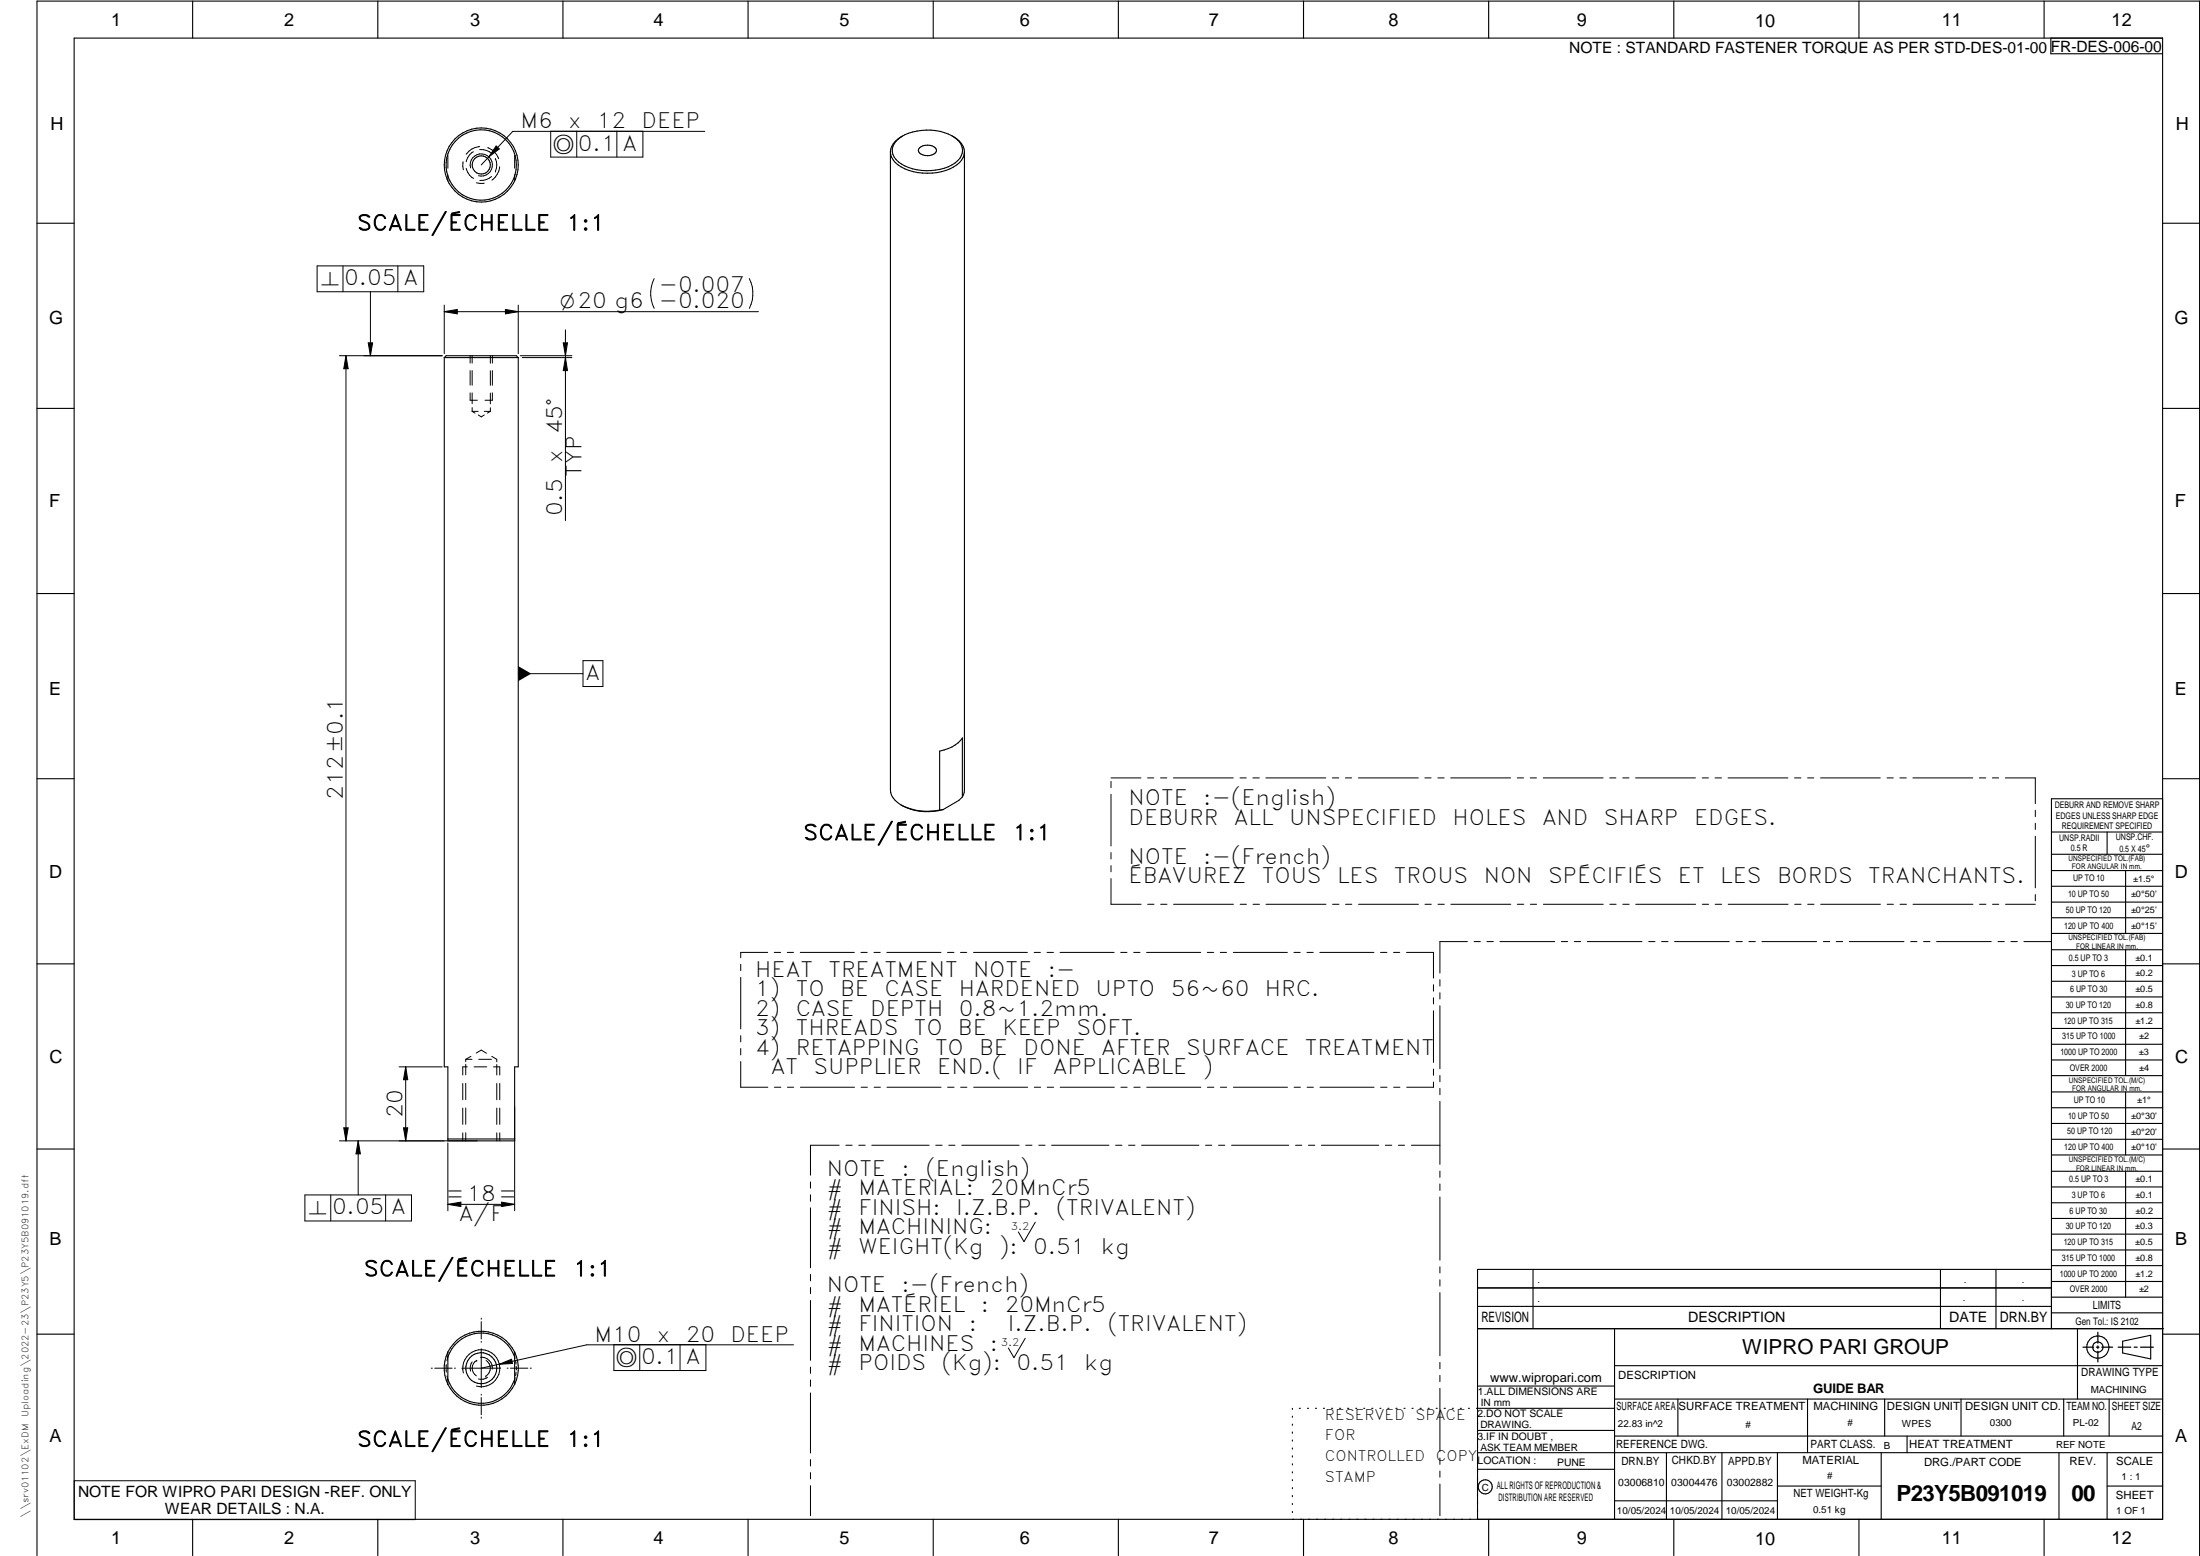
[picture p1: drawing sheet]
<svg xmlns="http://www.w3.org/2000/svg" width="594mm" height="420mm" viewBox="0 0 594 420" stroke-linecap="round" stroke-linejoin="round" font-family="sans-serif">
<g fill="none" stroke="#000" stroke-width=".3">
<path d="M20 10.3h564v400h-564zM52 .3v10M102 .3v10M152 .3v10M202 .3v10M252 .3v10M302 .3v10M352 .3v10M402 .3v10M452 .3v10M502 .3v10M552 .3v10"/>
<path d="M553.8 10.3v4.2h30.2M242 38.1a12.8 12.8 0 0 1 10.6-2.8 8.8 8.8 0 0 1 7 3.9 4.2 4.2 0 0 1-2.6 5.3 14.3 14.3 0 0 1-14.4-.8 3.6 3.6 0 0 1-.6-5.6zM243.7 36.7l-.3 .2a5.1 5.1 0 0 0-3 4.1M248.3 39.9a3.3 3.3 0 0 1 4.5 .4 1.56 1.56 0 0 1-1.7 1.7h-1.3a1.56 1.56 0 0 1-1.7-1.7zM257.2 36.7l.3 .2a5.1 5.1 0 0 1 2.9 4.1M240.4 41a5.4 5.4 0 0 0 3.9 4.6 15.4 15.4 0 0 0 14.1-1.1 4.7 4.7 0 0 0 2-3.5M240.4 41v172.3a5.9 5.9 0 0 0 4.8 4.9 15.8 15.8 0 0 0 8.5 .5M260.4 41v172.3v.7l-.5 1.2M10 60.3h10M584 60.3h10M120 96.6l.5-.5h18.9l.5 .5M120 96.6h19.9"/>
<path d="M120 96.6v191.5h.9v20h18.1v-20h.9v-191.5M10 110.3h10M584 110.3h10M10 160.3h10M584 160.3h10M10 210.3h10M243.4 217.4a14.9 14.9 0 0 0 11.3 1.2M254.7 218.6l-1 .1M259.9 215.2l-1 .9-4.2 2.5M259.9 215.2v-15.9a9.1 9.1 0 0 1-6.2 3.5v15.9M584 215.7h-30v143.1M584 210.3h10"/>
<path d="M554 224.7h30M554 230.7h30M554 235.1h30M554 239.3h30M569 224.7v6M574 235.1v17M554 243.6h30M554 247.8h30M554 252.1h30M554 256.5h30M574 256.5v33.9M10 260.3h10"/>
<path d="M554 260.7h30M554 265h30M554 269.2h30M554 273.5h30M554 277.7h30M584 260.3h10M554 282h30M554 286.2h30M554 290.4h30M554 294.9h30M554 299.1h30M574 294.9v17"/>
<path d="M10 310.3h10M120.9 307.6h18.1M554 303.4h30M554 307.6h30M554 311.9h30M554 316.3h30M574 316.3v34M584 310.3h10M554 320.5h30M554 324.8h30M554 329h30M554 333.2h30"/>
<path d="M554 337.5h30M399 358.8h185.2M399 352.8h155M399 347.8h155M414 342.8v16M436 358.8v51.5M524 342.8v16M539 342.8v16M554 341.8h30M554 346h30M554 350.3h30M554 354.5h30"/>
<path d="M554 342.8h-155v67.5M561 358.8v19M10 360.3h10M120.9 365.1a10.1 10.1 0 0 1 9.1-5.6 10.1 10.1 0 0 1 9 5.6M120.9 373.8a10 10 0 0 0 9.1 5.7 10 10 0 0 0 9-5.7M120.9 365.1v8.7M120.9 365.1a10.1 10.1 0 0 0 0 8.7M139 372.5a9.5 9.5 0 0 1-9 6.4 9.5 9.5 0 0 1-9.1-6.4M139 366.4a9.5 9.5 0 0 0-9-6.5 9.5 9.5 0 0 0-9.1 6.5M139 365.1v8.7M139 365.1a10.1 10.1 0 0 1 0 8.7M399 374.3h37"/>
<path d="M436 377.8h148M453.1 377.8v10M488.1 377.8v14.5M508.9 377.8v10M529.5 377.8v10M557.3 377.8v10M569.5 377.8v10M573.2 362.2l7.6-1.6v6.3l-7.6-1.6zM584 368.8h-148M584 360.3h10M349 380.3v.3M349 382.4v.3"/>
<path d="M349 384.6v.3M349 386.7v.3M349 388.8v.3M349 391v.3M349 393.1v.3M349 395.3v.3M349 397.4v.3M349 399.5v.3M350.9 380.3h.2M353.1 380.3h.2M355.2 380.3h.3M357.4 380.3h.3"/>
<path d="M359.6 380.3h.3M361.7 380.3h.3M363.9 380.3h.3M366.1 380.3h.3M368.3 380.3h.2M370.4 380.3h.3M372.6 380.3h.3M374.8 380.3h.3M376.9 380.3h.4M379.1 380.3h.3M381.3 380.3h.3M383.4 380.3h.4"/>
<path d="M385.6 380.3h.3M387.8 380.3h.3M390 380.3h.3M392.2 380.3h.3M394.3 380.3h.3M396.5 380.3h.3M398.7 380.3h37.3M399 396.7h37M399 392.3h185M399 386.2h37M436 387.8h148M450 392.3v18"/>
<path d="M465 392.3v18M480 392.3v18M508 392.3v18M515 387.8v4.5M556 392.3v18M569 392.3v18M52 410.3v9.7M102 410.3v9.7M152 410.3v9.7M202 410.3v9.7M252 410.3v9.7M302 410.3v9.7"/>
<path d="M349 401.7v.3M349 403.8v.4M349 406v.3M349 408.1v.3M352 410.3v9.7M402 410.3v9.7M436 405.3h44M452 410.3v9.7M480 401.3h28M502 410.3v9.7M552 410.3v9.7M569 401.3h15"/>
<path d="M10 420v-419.7h584v419.7"/>
<circle cx="129.9" cy="44.5" r="9.5"/>
<circle cx="130" cy="44.6" r="2.46"/>
<circle cx="130" cy="44.6" r="10"/>
<circle cx="130" cy="369.4" r="4.2"/>
<circle cx="566.5" cy="363.7" r="1.39"/>
<circle cx="566.5" cy="363.8" r="3"/>
<circle cx="401.1" cy="401.5" r="1.9"/>
</g>
<g fill="none" stroke="#000" stroke-width=".27">
<path d="M129.5 39.6a4.9 4.9 0 0 0-3.6 2.1M131.7 39.9a4.8 4.8 0 0 1 3 2.9M134 39.4l.8 .8-2.8 2.2zM155.7 35.4v7M166.6 35.4v7M173.6 35.4v7h-24.9v-7M190.3 35.5h-51.8l-8.5 9M120.9 42v3.4M120.9 47.2v1.7M125 43.7l.1 2.1M125.9 45.5a4.3 4.3 0 0 0 2 2.7M127.1 45.3a3 3 0 0 1 2.6-3.7 3 3 0 0 1 3.3 3.2 3 3 0 0 1-3.8 2.7"/>
<path d="M127.8 41a3.8 3.8 0 0 0-1.9 2.7M128.6 49.4h2.2M129.5 40.4h.2a4.3 4.3 0 0 1 3 1M132.8 47.7a4.3 4.3 0 0 1-3.2 1M133.8 42.8h.1M133.8 46.2h.1M133.8 42.9a4.2 4.2 0 0 1 0 3.3M134.9 45a5.1 5.1 0 0 1-2.1 3.6M139 42v3.4M139 47.2v1.7M85.6 71.8h28.8v7h-28.8zM92.6 71.8v7"/>
<path d="M100 78.8v17.3M107.4 71.8v7M176.7 75.2a9 9 0 0 0 0 8.1M202.3 75.2a9 9 0 0 1 0 8.1M91.6 96.1h27.8M93.4 96.1l.6 3.5h-1.2zM93.4 96.1v212M99.4 92.6h1.2l-.6 3.5zM120 84.2l3.5-.6v1.2zM120 82.4v13.1M120 84.2h84.8M127 96.1v1.9"/>
<path d="M127.5 96.1v1.9M132.4 96.1v2M133 96.1v1.9M136.5 83.6l3.4 .6-3.4 .6zM139.9 82.4v13.1M140.5 96.1h13.9M141 96.6h13.4M152.1 92.6h1.1l-.5 3.5zM152.7 96.6l.5 3.5h-1.1zM152.7 89.1v51.5M127 100.1v3.9M127 106.1v2h1.9"/>
<path d="M127.5 110.1v1M127.5 111.1h1.6M127.5 100.1v3.9M127.5 106.1v2.9M127.5 111.1l.8 .4M129.2 112.1l.8 .5 .8-.5M130.8 111.1h1.6M132.4 110.1v1M132.4 111.1l-.8 .4M132.4 100.1v4M132.4 106.1v3M133 100.1v3.9"/>
<path d="M133 106.1v2h-2M157.4 178.4h5.4v7h-5.4zM139.9 181.9h17.5M300 211v1.7M300 214.5v13.9M300 210.1h8.1M309.9 210.1h1.7M313.4 210.1h1.7M316.9 210.1h16.1M334.8 210.1h1.7M338.3 210.1h1.8M341.8 210.1h16.2"/>
<path d="M359.8 210.1h1.7M363.3 210.1h1.7M366.8 210.1h16.2M384.8 210.1h1.7M388.3 210.1h1.7M391.7 210.1h16.2M409.7 210.1h1.7M413.2 210.1h1.7M416.7 210.1h16.2M434.7 210.1h1.7M438.2 210.1h1.7M441.7 210.1h16.1"/>
<path d="M459.6 210.1h1.7M463.1 210.1h1.8M466.6 210.1h16.2M484.6 210.1h1.7M488.1 210.1h1.7M491.6 210.1h16.1M509.6 210.1h1.7M513 210.1h1.8M516.5 210.1h16.2M534.5 210.1h1.7M538 210.1h1.7M541.5 210.1h8.1v6.9"/>
<path d="M549.6 218.8v1.7M300 237.2v7h8.1M300 230.2v1.7M300 233.7v1.7M549.6 222.3v1.7M549.6 225.8v13.9M207.3 257.2h-7.3v1.4M209.1 257.2h1.7M212.6 257.2h1.7M216.1 257.2h14.6M232.5 257.2h1.7M236 257.2h1.7"/>
<path d="M239.5 257.2h14.6M255.9 257.2h1.7M259.4 257.2h1.7M262.9 257.2h14.5M279.3 257.2h1.7M282.7 257.2h1.8M286.3 257.2h14.6M302.6 257.2h1.7M306.1 257.2h1.7M309.6 257.2h14.6M309.9 244.2h1.7M313.4 244.2h1.7"/>
<path d="M316.9 244.2h16.2M326 257.2h1.7M329.5 257.2h1.7M333 257.2h14.6M334.9 244.2h1.7M338.4 244.2h1.7M341.9 244.2h16.1M349.4 257.2h1.7M352.9 257.2h1.7M356.4 257.2h14.6M359.8 244.2h1.8M363.3 244.2h1.7"/>
<path d="M366.9 244.2h16.1M372.8 257.2h1.7M376.3 257.2h1.7M379.8 257.2h7.3v6.9M384.8 244.2h1.7M388.3 244.2h1.7M391.8 244.2h16.2M396.2 254.3h-7.4v8.5M398.1 254.3h1.6M401.5 254.3h1.8M405 254.3h14.8M409.7 244.2h1.8"/>
<path d="M413.3 244.2h1.6M416.8 244.2h16.1M421.6 254.3h1.7M425.1 254.3h1.7M428.6 254.3h14.8M434.7 244.2h1.7M438.2 244.2h1.7M441.7 244.2h16.2M445.2 254.3h1.7M448.7 254.3h1.7M452.2 254.3h14.8M459.7 244.2h1.7"/>
<path d="M463.2 244.2h1.7M466.7 244.2h16.1M468.8 254.3h1.7M472.3 254.3h1.7M475.8 254.3h14.8M484.6 244.2h1.8M488.1 244.2h1.7M491.7 244.2h16.1M492.4 254.3h1.7M495.8 254.3h1.8M499.4 254.3h14.7M509.6 244.2h1.7"/>
<path d="M513.1 244.2h1.7M516 254.3h1.6M516.6 244.2h16.2M519.4 254.3h1.8M522.9 254.3h14.8M534.5 244.2h1.8M538.1 244.2h1.6M539.5 254.3h1.7M541.6 244.2h8M543 254.3h1.7M546.5 254.3h7.4M549.6 241.6v1.6"/>
<path d="M200 260.4v1.7M200 263.9v13.9M200 279.7v1.6M387.1 265.9v1.7M387.1 269.4v1.7M387.1 272.9v14M388.8 264.5v1.8M388.8 268.1v1.6M388.8 271.6v17M107.8 288.1h11.6M109.6 288.1v20M109.6 288.1l.5 3.4h-1.1z"/>
<path d="M125 292.6v4.4M125 299.2v4.4M125.8 286v.7M125.8 287.4v2.8M125.8 292.5v4.4M125.8 299.2v4.4M125.8 286h1.7M126.2 288.1h-1.2v2.2M127.2 285.2l-1.4 .8M128 288.1h3.4M128.6 284.4l1.4-.9 1.4 .9M129.3 286h3.4"/>
<path d="M132.8 285.2l1.3 .8v.7M133.3 288.1h1.7v2.2M134.1 287.4v2.9M134.1 292.6v4.4M134.1 299.2v4.4M135 292.6v4.4M135 299.2v4.4M139 298.9v28M200 286.6v7h7.3M200 283.1v1.8M209.1 293.6h1.8M212.6 293.6h1.7"/>
<path d="M216.1 293.6h14.7M232.5 293.6h1.7M236 293.6h1.7M239.5 293.6h14.6M255.9 293.6h1.7M259.4 293.6h1.7M262.9 293.6h14.6M279.3 293.6h1.7M282.8 293.6h1.7M286.3 293.6h14.6M302.7 293.6h1.7M306.2 293.6h1.7"/>
<path d="M309.7 293.6h14.6M326 293.6h1.8M329.6 293.6h1.7M333.1 293.6h14.6M349.5 293.6h1.6M353 293.6h1.7M356.4 293.6h14.6M372.8 293.6h1.8M376.3 293.6h1.7M387.1 292.2v1.4h-7.2M387.1 288.7v1.7M388.8 290.4v1.7"/>
<path d="M388.8 293.9v1.7M388.8 297.4v17M91.6 308.1h37.3M92.8 304.5h1.2l-.6 3.6zM96.7 308.1l.6 3.5h-1.2zM96.7 308.1v14.6M109 304.5h1.1l-.5 3.6zM120.9 308.6v18.3M125 305.9v2.2M125.8 305.9v2.2M134.1 305.9v2.2M135 305.9v2.2"/>
<path d="M218.9 319.2v1.6M226.6 309.2h-7.7v8.1M228.4 309.2h1.7M231.9 309.2h1.7M235.4 309.2h15.5M252.7 309.2h1.7M256.2 309.2h1.7M259.7 309.2h15.5M277 309.2h1.7M280.5 309.2h1.7M284 309.2h15.5M301.2 309.2h1.8"/>
<path d="M304.8 309.2h1.7M308.3 309.2h15.5M325.5 309.2h1.7M329.1 309.2h1.6M332.6 309.2h15.4M349.8 309.2h1.7M353.3 309.2h1.7M356.8 309.2h15.5M374.1 309.2h1.7M377.6 309.2h1.7M381.1 309.2h7.7M388.8 316.2v1.7"/>
<path d="M388.8 319.7v1.7M82.3 322.7h28.8v7h-28.8zM89.3 322.7v7M104.1 322.7v7M120.9 325.2l3.6-.6v1.2zM120.9 325.2h18.1M135.5 324.6l3.5 .6-3.5 .6zM218.9 322.6v1.8M218.9 326.1v16.2M279.6 330l-3.1 5.3-1.5-2.6M388.8 323.2v17.1M130 355.9v.3"/>
<path d="M130 356.9v4.7M218.9 344.1v1.8M218.9 347.6v1.7M218.9 351.2v16.1M388.8 342.1v1.6M388.8 345.6v1.7M388.8 349v17.1M116.5 369.4h.2M117.4 369.4h4.7M120.5 368.5v2M120.7 371.6l.2 .9M120.9 366.4l-.2 1"/>
<path d="M122.7 369.4h.3M124.7 369.4h10.5M125.1 370.8a5 5 0 0 1 4.4-6.3 5 5 0 0 1 5.4 5.4 5 5 0 0 1-6.3 4.4M127.5 367.7a2.95 2.95 0 0 0-.4 2.5M128.7 367.3a2.45 2.45 0 0 0-.1 4.2M128.7 367.3h.1M129.7 366.5a2.93 2.93 0 0 1 3.2 3.2M130 362.2v.3M130 364.2v10.5M130 376.5v.2M130 377.4v4.6M131.2 371.6h.1"/>
<path d="M131.3 367.4a2.48 2.48 0 0 1-.1 4.2M131.6 371.9a2.72 2.72 0 0 1-2.4 .5M134.8 368.4l3.3-1.4 .3 1.2zM136.9 369.4h.3M137.8 369.4h4.7M139 366.4l.1 .5M139.1 372l-.1 .5M139.2 367.4l.2 1M139.4 370.5l-.2 1M139.4 368.9v1M143.2 369.4h.3M165.8 363.1h24.8v7h-24.8z"/>
<path d="M172.8 363.1v7M183.6 363.1v7M214.3 363.1h-55.9l-28.4 6.3M218.9 369.1v1.7M218.9 372.6v1.8M218.9 376.1v16.2M276.9 361.4l-3.1 5.2-1.5-2.6M388.8 367.9v1.7M388.8 371.4v1.7M388.8 374.9v17M20.1 399.8h92v10.5h-92zM130 382.7v.2"/>
<path d="M218.9 394.1v1.8M218.9 397.6v1.7M388.8 393.7v1.7M388.8 397.2v1.7M218.9 401.2v8.1M388.8 400.7v8.6"/>
</g>
<path d="M566.5 359.7v3M562.5 363.8h2.9M566.1 363.8h.7M566.5 363.4v.7M566.5 364.9v2.8M567.6 363.8h2.9M572 363.8h3.4M576.3 363.8h.8M578 363.8h3.5" fill="none" stroke="#000" stroke-width=".34"/>
<g fill="#000">
<path d="M134 39.4l.8 .8-2.8 2.2zM93.4 96.1l.6 3.5h-1.2zM99.4 92.6h1.2l-.6 3.5zM120 84.2l3.5-.6v1.2zM136.5 83.6l3.4 .6-3.4 .6zM152.1 92.6h1.1l-.5 3.5zM152.7 96.6l.5 3.5h-1.1zM139.9 179.9l3.6 2-3.6 2zM109.6 288.1l.5 3.4h-1.1zM92.8 304.5h1.2l-.6 3.6zM96.7 308.1l.6 3.5h-1.2zM109 304.5h1.1l-.5 3.6z"/>
<path d="M120.9 325.2l3.6-.6v1.2zM135.5 324.6l3.5 .6-3.5 .6zM134.8 368.4l3.3-1.4 .3 1.2z"/>
</g>
<g font-size="6">
<text x="512.1" y="405.2">P23Y5B091019</text>
<text x="559.4" y="405.2">00</text>
</g>
<g font-size="5.7">
<text x="140.5" y="34.6">M6</text>
<text x="153.4" y="34.6">x</text>
<text x="161.2" y="34.6">12</text>
<text x="173.3" y="34.6">DEEP</text>
<text x="156.1" y="40.7">0.1 A</text>
<text x="96.4" y="62.2">SCALE/ÉCHELLE</text>
<text x="153" y="62.2">1:1</text>
<text x="93" y="77">0.05 A</text>
<text x="177.9" y="78.7">-0.007</text>
<text x="177.9" y="83.3">-0.020</text>
<text x="151.8" y="117.2" transform="rotate(-90 151.8 117.2)">45°</text>
<text x="151.8" y="125" transform="rotate(-90 151.8 125)">x</text>
<text x="157.1" y="128.8" transform="rotate(-90 157.1 128.8)">TYP</text>
<text x="151.8" y="139.4" transform="rotate(-90 151.8 139.4)">0.5</text>
<text x="158.2" y="183.6">A</text>
<text x="92.5" y="215.9" transform="rotate(-90 92.5 215.9)">212±0.1</text>
<text x="304.8" y="217.4">NOTE</text>
<text x="324.9" y="217.4">:-(English)</text>
<text x="216.9" y="226.8">SCALE/ÉCHELLE</text>
<text x="273.4" y="226.8">1:1</text>
<text x="304.8" y="222.7">DEBURR</text>
<text x="333.2" y="222.7">ALL</text>
<text x="348.1" y="222.7">UNSPECIFIED</text>
<text x="392.2" y="222.7">HOLES</text>
<text x="416.4" y="222.7">AND</text>
<text x="433.1" y="222.7">SHARP</text>
<text x="457.5" y="222.7">EDGES.</text>
<text x="304.8" y="233.2">NOTE</text>
<text x="324.9" y="233.2">:-(French)</text>
<text x="304.8" y="238.4">ÉBAVUREZ</text>
<text x="340.8" y="238.4">TOUS</text>
<text x="361.1" y="238.4">LES</text>
<text x="376.4" y="238.4">TROUS</text>
<text x="400.7" y="238.4">NON</text>
<text x="418" y="238.4">SPÉCIFIÉS</text>
<text x="453.1" y="238.4">ET</text>
<text x="464.5" y="238.4">LES</text>
<text x="479.9" y="238.4">BORDS</text>
<text x="504.5" y="238.4">TRANCHANTS.</text>
<text x="204" y="263.8">HEAT</text>
<text x="223.7" y="263.8">TREATMENT</text>
<text x="262.7" y="263.8">NOTE</text>
<text x="283" y="263.8">:-</text>
<text x="204" y="269.1">1)</text>
<text x="214.9" y="269.1">TO</text>
<text x="226.9" y="269.1">BE</text>
<text x="238.8" y="269.1">CASE</text>
<text x="258.9" y="269.1">HARDENED</text>
<text x="295.8" y="269.1">UPTO</text>
<text x="316.1" y="269.1">56~60</text>
<text x="341.5" y="269.1">HRC.</text>
<text x="204" y="274.3">2)</text>
<text x="214.9" y="274.3">CASE</text>
<text x="235" y="274.3">DEPTH</text>
<text x="258.9" y="274.3">0.8~1.2mm.</text>
<text x="204" y="279.6">3)</text>
<text x="214.9" y="279.6">THREADS</text>
<text x="246.8" y="279.6">TO</text>
<text x="258.7" y="279.6">BE</text>
<text x="270.7" y="279.6">KEEP</text>
<text x="290.6" y="279.6">SOFT.</text>
<text x="204" y="284.9">4)</text>
<text x="214.9" y="284.9">RETAPPING</text>
<text x="252.5" y="284.9">TO</text>
<text x="264.4" y="284.9">BE</text>
<text x="276.4" y="284.9">DONE</text>
<text x="297.4" y="284.9">AFTER</text>
<text x="320.3" y="284.9">SURFACE</text>
<text x="352.4" y="284.9">TREATMENT</text>
<text x="208.1" y="290.1">AT</text>
<text x="219.7" y="290.1">SUPPLIER</text>
<text x="253.1" y="290.1">END.(</text>
<text x="274.7" y="290.1">IF</text>
<text x="284.3" y="290.1">APPLICABLE</text>
<text x="324.8" y="290.1">)</text>
<text x="108.7" y="302" transform="rotate(-90 108.7 302)">20</text>
<text x="223.3" y="317.5">NOTE</text>
<text x="243.4" y="317.5">:</text>
<text x="249.9" y="317.5">(English)</text>
<text x="223.3" y="322.8">#</text>
<text x="231.8" y="322.8">MATERIAL:</text>
<text x="267.3" y="322.8">20MnCr5</text>
<text x="89.7" y="327.9">0.05 A</text>
<text x="120.3" y="324.3">=18=</text>
<text x="123.9" y="329.6">A/F</text>
<text x="223.3" y="328">#</text>
<text x="231.8" y="328">FINISH:</text>
<text x="258.2" y="328">I.Z.B.P.</text>
<text x="285.1" y="328">(TRIVALENT)</text>
<text x="223.3" y="333.2">#</text>
<text x="231.8" y="333.2">MACHINING:</text>
<text x="223.3" y="338.5">#</text>
<text x="231.8" y="338.5">WEIGHT(Kg</text>
<text x="269.8" y="338.5">):</text>
<text x="279" y="338.5">0.51</text>
<text x="297.3" y="338.5">kg</text>
<text x="98.2" y="344.6">SCALE/ÉCHELLE</text>
<text x="154.8" y="344.6">1:1</text>
<text x="223.3" y="349">NOTE</text>
<text x="243.4" y="349">:-(French)</text>
<text x="223.3" y="354.2">#</text>
<text x="223.3" y="359.5">#</text>
<text x="231.8" y="359.5">FINITION</text>
<text x="231.8" y="354.2">MATÉRIEL</text>
<text x="261.6" y="359.5">:</text>
<text x="264.9" y="354.2">:</text>
<text x="271.3" y="354.2">20MnCr5</text>
<text x="272.2" y="359.5">I.Z.B.P.</text>
<text x="299" y="359.5">(TRIVALENT)</text>
<text x="160.6" y="362.2">M10</text>
<text x="177.4" y="362.2">x</text>
<text x="185.2" y="362.2">20</text>
<text x="197.3" y="362.2">DEEP</text>
<text x="223.3" y="364.7">#</text>
<text x="231.8" y="364.7">MACHINES</text>
<text x="267.3" y="364.7">:</text>
<text x="173.1" y="368.3">0.1 A</text>
<text x="223.3" y="370">#</text>
<text x="231.8" y="370">POIDS</text>
<text x="254.3" y="370">(Kg):</text>
<text x="274.5" y="370">0.51</text>
<text x="292.8" y="370">kg</text>
<text x="96.4" y="390.6">SCALE/ÉCHELLE</text>
<text x="153" y="390.6">1:1</text>
</g>
<text font-size="5.6" x="470.5" y="365.5">WIPRO PARI GROUP</text>
<g font-size="5.4">
<text x="149.4" y="40.7">a</text>
<text x="86.7" y="77">n</text>
<text x="151.3" y="83.3">O20 g6</text>
<text x="83.4" y="327.9">n</text>
<text x="166.4" y="368.3">a</text>
</g>
<g font-size="4.9">
<text x="30" y="6.9">1</text>
<text x="76.7" y="6.9">2</text>
<text x="127" y="6.9">3</text>
<text x="176.5" y="6.9">4</text>
<text x="226.7" y="6.9">5</text>
<text x="275.4" y="6.9">6</text>
<text x="326.4" y="6.9">7</text>
<text x="375" y="6.9">8</text>
<text x="425.8" y="6.9">9</text>
<text x="473.9" y="7.3">10</text>
<text x="524.3" y="6.9">11</text>
<text x="570.2" y="6.9">12</text>
<text x="13.6" y="35.1">H</text>
<text x="587.6" y="35.1">H</text>
<text x="13.2" y="87.5">G</text>
<text x="587.2" y="87.5">G</text>
<text x="13.2" y="137">F</text>
<text x="587.2" y="137">F</text>
<text x="13.2" y="187.6">E</text>
<text x="587.2" y="187.6">E</text>
<text x="13.2" y="237">D</text>
<text x="587.2" y="237">D</text>
<text x="13.4" y="287.1">C</text>
<text x="587.4" y="287.1">C</text>
<text x="13.4" y="336.2">B</text>
<text x="587.4" y="336.2">B</text>
<text x="13.4" y="389.3">A</text>
<text x="587.4" y="389.3">A</text>
<text x="30" y="416.9">1</text>
<text x="76.7" y="416.9">2</text>
<text x="127" y="416.9">3</text>
<text x="176.5" y="416.9">4</text>
<text x="226.7" y="416.9">5</text>
<text x="275.4" y="416.9">6</text>
<text x="326.4" y="416.9">7</text>
<text x="375" y="416.9">8</text>
<text x="425.8" y="416.9">9</text>
<text x="473.9" y="417.3">10</text>
<text x="524.3" y="416.9">11</text>
<text x="570.2" y="416.9">12</text>
</g>
<g font-size="4.2">
<text x="423.7" y="14.3">NOTE : STANDARD FASTENER TORQUE AS PER STD-DES-01-00</text>
<text x="553.8" y="14">FR-DES-006-00</text>
<text x="21.1" y="404.3">NOTE FOR WIPRO PARI DESIGN -REF. ONLY</text>
<text x="44.5" y="408.8">WEAR DETAILS : N.A.</text>
</g>
<g font-size="3.9">
<text x="400" y="357.1">REVISION</text>
<text x="455.9" y="357.1">DESCRIPTION</text>
<text x="526.4" y="357.1">DATE</text>
<text x="540" y="357.1">DRN.BY</text>
<text x="357.8" y="383.3">RESERVED</text>
<text x="382.3" y="383.3">SPACE</text>
<text x="357.8" y="388.9">FOR</text>
<text x="357.8" y="394.5">CONTROLLED</text>
<text x="387.8" y="394.5">COPY</text>
<text x="357.8" y="400">STAMP</text>
</g>
<text font-size="3.6" x="489.7" y="376.1">GUIDE BAR</text>
<text font-size="3.5" x="402.4" y="373.3">www.wipropari.com</text>
<g font-size="3.1">
<text x="565.1" y="353.5">LIMITS</text>
<text x="562" y="371.7">DRAWING TYPE</text>
<text x="437" y="372.3">DESCRIPTION</text>
<text x="436.5" y="380.8">SURFACE AREA</text>
<text x="453.3" y="380.8">SURFACE TREATMENT</text>
<text x="489.7" y="380.8">MACHINING</text>
<text x="509.5" y="380.8">DESIGN UNIT</text>
<text x="530.6" y="380.8">DESIGN UNIT CD.</text>
<text x="558" y="380.6">TEAM NO.</text>
<text x="570.3" y="380.7">SHEET SIZE</text>
<text x="575.6" y="386.1">A2</text>
<text x="436.4" y="391.1">REFERENCE DWG.</text>
<text x="437.8" y="395.5">DRN.BY</text>
<text x="451.4" y="395.4">CHKD.BY</text>
<text x="466.6" y="395.5">APPD.BY</text>
<text x="486.7" y="395.4">MATERIAL</text>
<text x="488.9" y="390.9">PART CLASS.</text>
<text x="515.6" y="390.9">HEAT TREATMENT</text>
<text x="519.6" y="395.9">DRG./PART CODE</text>
<text x="558.9" y="395.5">REV.</text>
<text x="571.4" y="395.6">SCALE</text>
<text x="484.3" y="404.2">NET WEIGHT-Kg</text>
<text x="571.4" y="404.7">SHEET</text>
</g>
<text font-size="3" x="579.5" y="230.1">°</text>
<g font-size="2.8">
<text x="273" y="332.2">3.2</text>
<text x="560.4" y="357.7">Gen Tol.: IS 2102</text>
<text x="270.2" y="363.6">3.2</text>
<text x="399.1" y="376.6">1.ALL DIMENSIONS ARE</text>
<text x="399" y="382.7">2.DO NOT SCALE</text>
<text x="399" y="388.7">3.IF IN DOUBT ,</text>
<text x="399" y="395.4">LOCATION :</text>
<text x="420.5" y="396">PUNE</text>
<text x="404.2" y="402">ALL RIGHTS OF REPRODUCTION &amp;</text>
<text x="437" y="401.2">03006810</text>
<text x="451.3" y="401.2">03004476</text>
<text x="466.3" y="401.2">03002882</text>
<text x="404.7" y="405.4">DISTRIBUTION ARE RESERVED</text>
</g>
<g font-size="2.7">
<text x="564.6" y="376.2">MACHINING</text>
<text x="399.9" y="379.7">IN mm</text>
<text x="399.7" y="385.7">DRAWING.</text>
<text x="436.9" y="385.4">22.83 in^2</text>
<text x="471.4" y="385.5">#</text>
<text x="498.9" y="385">#</text>
<text x="513.6" y="385.3">WPES</text>
<text x="537.3" y="385.1">0300</text>
<text x="559.7" y="385.1">PL-02</text>
<text x="399.7" y="391.8">ASK TEAM MEMBER</text>
<text x="508.7" y="391.2">B</text>
<text x="555.2" y="391.1">REF NOTE</text>
<text x="493.4" y="399.5">#</text>
<text x="572.8" y="399.7">1 : 1</text>
<text x="400.1" y="402.5">C</text>
<text x="436.6" y="408.7">10/05/2024</text>
<text x="450.9" y="408.8">10/05/2024</text>
<text x="466" y="408.9">10/05/2024</text>
<text x="489.6" y="408.5">0.51 kg</text>
<text x="571.4" y="408.7">1 OF 1</text>
</g>
<g font-size="2.5">
<text x="554.9" y="218.3">DEBURR AND REMOVE SHARP</text>
<text x="555.2" y="221">EDGES UNLESS SHARP EDGE</text>
<text x="556.1" y="227.1">UNSP.RADII</text>
<text x="556.8" y="223.8">REQUIREMENT SPECIFIED</text>
<text x="571.4" y="226.9">UNSP.CHF.</text>
<text x="559.2" y="229.9">0.5 R</text>
<text x="572.3" y="230.1">0.5 X 45</text>
<text x="559.8" y="238">UP TO 10</text>
<text x="576.1" y="238.1">±1.5°</text>
<text x="558.5" y="242.2">10 UP TO 50</text>
<text x="575.5" y="242.3">±0°50'</text>
<text x="557.4" y="250.7">120 UP TO 400</text>
<text x="557.9" y="246.5">50 UP TO 120</text>
<text x="575.5" y="250.7">±0°15'</text>
<text x="575.5" y="246.5">±0°25'</text>
<text x="558.7" y="259.4">0.5 UP TO 3</text>
<text x="559.5" y="263.7">3 UP TO 6</text>
<text x="576.6" y="263.6">±0.2</text>
<text x="576.6" y="259.4">±0.1</text>
<text x="559" y="267.9">6 UP TO 30</text>
<text x="576.6" y="267.9">±0.5</text>
<text x="557.8" y="272.2">30 UP TO 120</text>
<text x="576.6" y="272.2">±0.8</text>
<text x="556.9" y="280.7">315 UP TO 1000</text>
<text x="557.3" y="276.4">120 UP TO 315</text>
<text x="576.6" y="276.4">±1.2</text>
<text x="577.7" y="280.7">±2</text>
<text x="556.4" y="284.9">1000 UP TO 2000</text>
<text x="577.6" y="284.9">±3</text>
<text x="558.9" y="289.2">OVER 2000</text>
<text x="577.7" y="289.3">±4</text>
<text x="560" y="297.9">UP TO 10</text>
<text x="577.1" y="297.9">±1°</text>
<text x="558.5" y="302.1">10 UP TO 50</text>
<text x="575.5" y="302.1">±0°30'</text>
<text x="557.4" y="310.6">120 UP TO 400</text>
<text x="558.2" y="306.3">50 UP TO 120</text>
<text x="575.5" y="310.6">±0°10'</text>
<text x="575.5" y="306.4">±0°20'</text>
<text x="558.8" y="319.2">0.5 UP TO 3</text>
<text x="559.4" y="323.4">3 UP TO 6</text>
<text x="576.6" y="319.2">±0.1</text>
<text x="576.6" y="323.5">±0.1</text>
<text x="558.9" y="327.7">6 UP TO 30</text>
<text x="576.7" y="327.7">±0.2</text>
<text x="557.8" y="332">30 UP TO 120</text>
<text x="576.6" y="332">±0.3</text>
<text x="556.8" y="340.5">315 UP TO 1000</text>
<text x="557.3" y="336.3">120 UP TO 315</text>
<text x="576.6" y="336.3">±0.5</text>
<text x="576.6" y="340.5">±0.8</text>
<text x="415.2" y="346.4">.</text>
<text x="530.3" y="346.5">.</text>
<text x="545.9" y="346.4">.</text>
<text x="556.2" y="344.7">1000 UP TO 2000</text>
<text x="576.6" y="344.7">±1.2</text>
<text x="415.2" y="351.5">.</text>
<text x="530" y="351.3">.</text>
<text x="545.9" y="351.4">.</text>
<text x="558.9" y="349">OVER 2000</text>
<text x="577.6" y="349">±2</text>
</g>
<g font-size="2.4">
<text x="7.7" y="382.7" transform="rotate(-90 7.7 382.7)">Uploading\2022-23\P23Y5\P23Y5B091019.dft</text>
<text x="7.7" y="409.8" transform="rotate(-90 7.7 409.8)">\\srv01102\ExDM</text>
</g>
<g font-size="2.1">
<text x="558.5" y="232.4">UNSPECIFIED TOL.(FAB)</text>
<text x="559.5" y="234.7">FOR ANGULAR IN mm.</text>
<text x="558.6" y="253.9">UNSPECIFIED TOL.(FAB)</text>
<text x="560.7" y="256.3">FOR LINEAR IN mm.</text>
<text x="558.7" y="292.3">UNSPECIFIED TOL.(M/C)</text>
<text x="559.6" y="294.7">FOR ANGULAR IN mm.</text>
<text x="558.7" y="313.7">UNSPECIFIED TOL.(M/C)</text>
<text x="560.6" y="316.1">FOR LINEAR IN mm.</text>
</g>
</svg>
